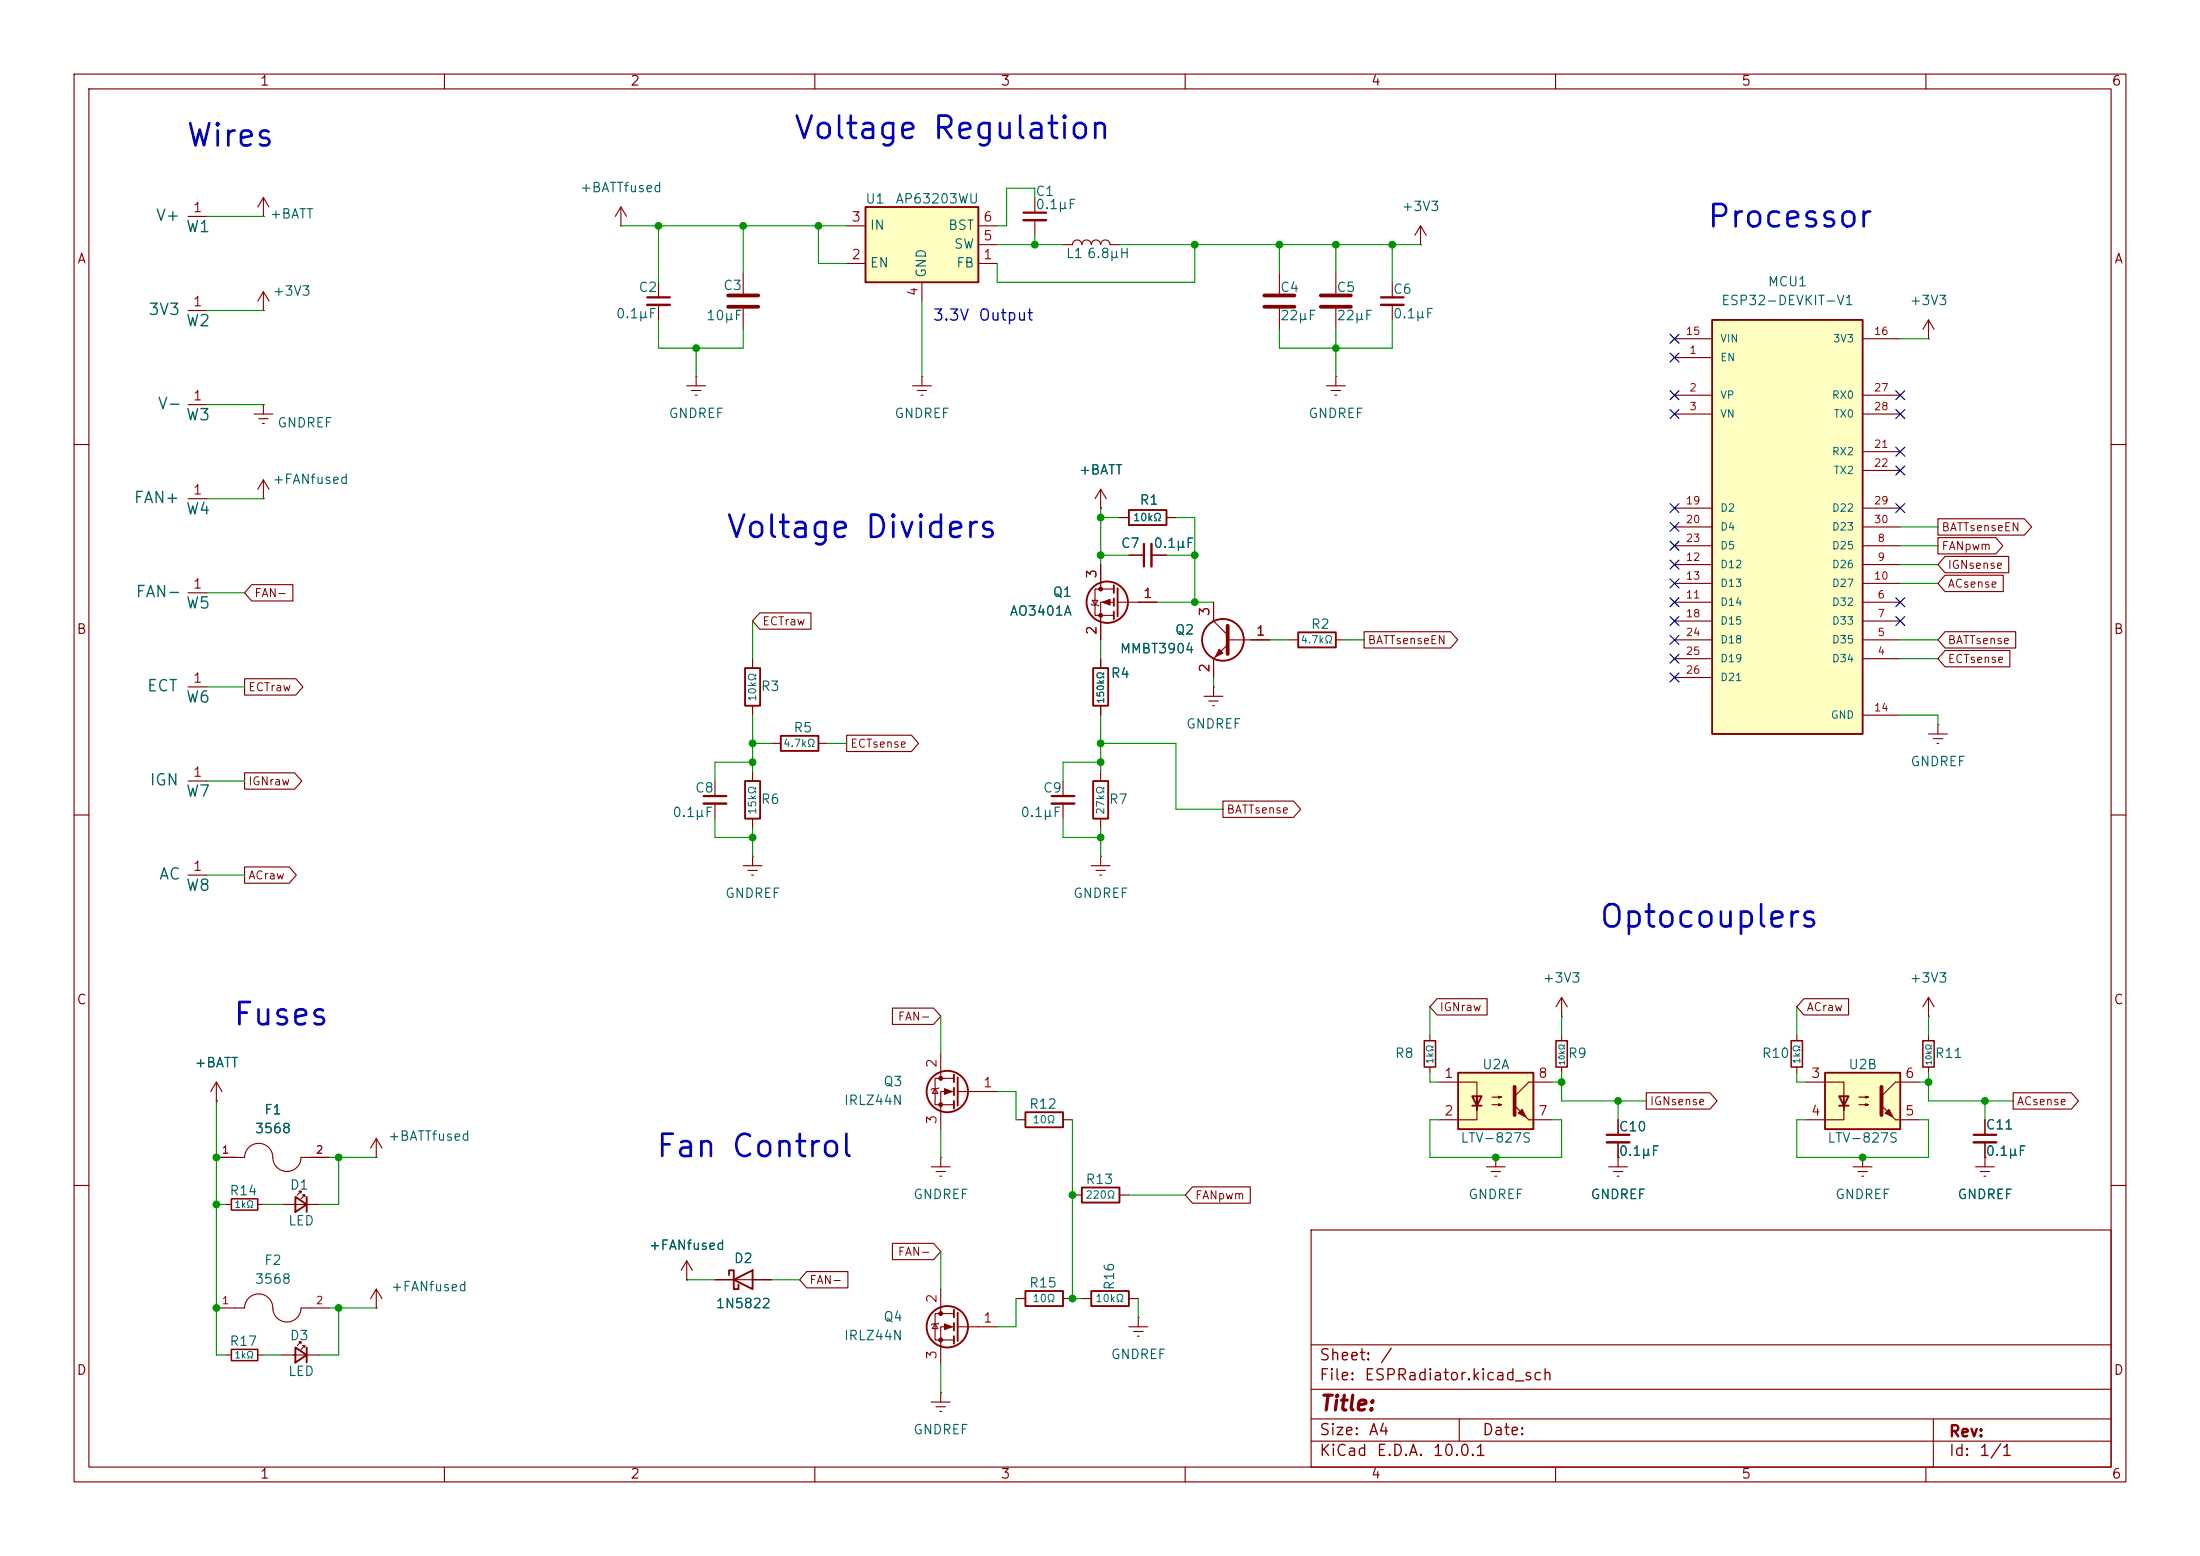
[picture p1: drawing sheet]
<svg xmlns="http://www.w3.org/2000/svg" width="297mm" height="210mm" viewBox="0 0 297 210" stroke-linecap="round" stroke-linejoin="round" font-family="sans-serif">
<g fill="none" stroke="#840000" stroke-width=".15">
<path d="M10 10h277v190h-277zM12 12h273v186h-273zM60 10v2M110 10v2M160 10v2M210 10v2M260 10v2M100.3 36.8v2.8M139.7 26.7v2M139.7 29.7v2.1M143.5 33h1.3a.64 .64 0 0 1 .6-.6 .64 .64 0 0 1 .6 .6 .64 .64 0 0 1 .7-.6 .64 .64 0 0 1 .6 .6 .64 .64 0 0 1 .7-.6 .64 .64 0 0 1 .6 .6 .64 .64 0 0 1 .6-.6 .64 .64 0 0 1 .7 .6h1.2M100.3 41.7v2.8"/>
<path d="M10 60h2M285 60h2M101.6 88.9v1.3M101.6 95.3v1.2M10 110h2M25.4 118.1h2.5M104.1 100.3h1.3M110.5 100.3h1.3M147.3 116.8h2.6M148 117.5h1.2M148.5 118.1h.2M148.6 115.6h.1"/>
<path d="M148.6 115.6v1.2M285 110h2M126.2 146.9l.4 .7h-.7zM126.7 146.8l-.1 .1h-.7l-.2 .2M127 142.2v3.3M128.8 145.5h-2.6v3.6h2.6M128.8 147.3h-1.8v5.1M129.3 147.3h5.3M10 160h2M177 166h108v32h-108zM285 160h2M60 198v2"/>
<path d="M110 198v2M160 198v2M177 194.5h108M177 191.5h108M177 187.5h108M177 181.5h108M197 191.5v3M210 198v2M260 198v2M261 191.5v6.5"/>
</g>
<path d="M138.2 28.7h3" fill="none" stroke="#840000" stroke-width=".3"/>
<path d="M138.2 29.7h3" fill="none" stroke="#840000" stroke-width=".33"/>
<path d="M98.3 39.9h4.1M98.3 41.4h4.1" fill="none" stroke="#840000" stroke-width=".51"/>
<g fill="none" stroke="#840000" stroke-width=".25">
<path d="M100.6 90.2h2v5.1h-2zM105.4 99.3h5.1v2h-5.1zM128.8 145v1.1M128.8 146.8v1M128.8 148.6v1M129.3 145.4v3.8"/>
<circle cx="127.9" cy="147.3" r="2.79"/>
</g>
<g fill="#840000" stroke="#840000" stroke-width=".15">
<path d="M127.5 146.9l1 .4-1 .4z"/>
<circle cx="127" cy="145.5" r=".25"/>
<circle cx="127" cy="149.1" r=".25"/>
</g>
<path d="M116.8 27.9h15.3v10.2h-15.3z" fill="#ffffc2"/>
<path d="M116.8 27.9h15.3v10.2h-15.3z" fill="none" stroke="#840000" stroke-width=".25"/>
<g fill="none" stroke="#840000" stroke-width=".15">
<path d="M114.3 35.6h2.5M114.3 30.5h2.5M124.5 38.1v2.5M132.1 35.6h2.5M132.1 30.5h2.5M132.1 33h2.5M123.2 52.1h2.5M123.8 52.7h1.3M124.3 53.3h.3M124.5 50.8h.1M124.5 50.8v1.3M125.7 157.5h2.6"/>
<path d="M126.4 158.1h1.2M126.9 158.8h.2M127 156.2h.1M127 156.2v1.3"/>
</g>
<path d="M231.1 43.2h20.4v55.9h-20.4z" fill="#ffffc2"/>
<g fill="none" stroke="#840000" stroke-width=".25">
<path d="M231.1 43.2h20.4v55.9h-20.4zM150.4 79v1M150.9 79.4v3.8M147.6 90.2h2v5.1h-2zM150.4 80.8v1M150.4 82.6v1M39.9 161.5l1.5 1.1-1.5 1zM41.4 161.5v2.1M138.4 174.2h5.1v2.1h-5.1zM39.9 181.9l1.5 1-1.5 1zM41.4 181.9v2"/>
<circle cx="149.5" cy="81.3" r="2.79"/>
<circle cx="165.1" cy="86.4" r="2.82"/>
</g>
<g fill="none" stroke="#840000" stroke-width=".15">
<path d="M35.6 39.4v2.5M35.6 39.4l-.8 1.2M35.6 39.4l.7 1.2M188 38.1v2M191.8 33h.1M191.8 30.5l-.8 1.3M191.8 30.5l.7 1.3M191.8 30.5v2.5M25.4 54.6h2.5M34.3 55.9h2.5M34.9 56.5h1.3M35.4 57.2h.3"/>
<path d="M35.6 54.6h.1M35.6 41.9h.1M35.6 54.6v1.3M92.7 52.1h2.5M93.3 52.7h1.3M93.9 53.3h.2M94 50.8h.1M94 50.8v1.3M188 41.1v2.1M226.1 48.3h5M226.1 53.3h5M226.1 55.9h5"/>
<path d="M226.1 45.7h5M251.5 53.3h5M251.5 55.9h5M251.5 45.7h5M260.3 45.7h.1M260.3 43.2l-.7 1.3M260.3 43.2l.8 1.3M260.3 43.2v2.5M25.4 67.3h2.5M35.6 67.3h.1M35.6 64.8l-.8 1.2M35.6 64.8l.7 1.2"/>
<path d="M35.6 64.8v2.5M148.6 68.6h.1M148.6 66v2.6M148.6 76.2v3.3M148.6 66l-.8 1.3M148.6 66l.8 1.3M150.4 79.5h-2.6v3.6h2.6M226.1 73.7h5M226.1 76.2h5M226.1 78.7h5M226.1 68.6h5M226.1 71.1h5"/>
<path d="M251.5 73.7h5M251.5 76.2h5M251.5 78.7h5M251.5 68.6h5M251.5 71.1h5M251.5 61h5M251.5 63.5h5M25.4 80h2.5M147.3 81.5l.1 .2h.8l.1 .1M147.4 81h.8l-.4 .7zM148.6 88.9v1.3M148.6 95.3v1.2"/>
<path d="M150.4 81.3h-1.8v5.1M150.9 81.3h5.3M162.6 94h2.5M163.2 94.6h1.3M163.7 95.3h.3M163.8 92.7h.1M163.8 81.3v2.5l1.9 1.9M163.8 92.7v1.3M165.7 86.4h5.7M165.7 87l-1.9 1.9v2.5M226.1 88.9h5M226.1 86.4h5"/>
<path d="M226.1 81.3h5M226.1 83.8h5M226.1 91.4h5M251.5 88.9h5M251.5 86.4h5M251.5 81.3h5M251.5 83.8h5M251.5 96.5h5M260.3 99.1h2.6M261 99.7h1.3M261.6 97.8h.1M261.6 97.8v1.3"/>
<path d="M25.4 105.4h2.5M261.5 100.3h.2M242.6 139.7v.8M29.2 156.2h3.8a1.93 1.93 0 0 1 2.1-1.9 1.93 1.93 0 0 1 1.8 2.2 1.9 1.9 0 0 0 2 1.6 1.9 1.9 0 0 0 1.7-1.9h3.8M50.8 156.2h.1M50.8 153.7l-.8 1.2M50.8 153.7l.8 1.2M50.8 153.7v2.5M217.2 157.5h2.5M217.8 158.1h1.3M218.3 158.8h.3M218.4 156.2h.1"/>
<path d="M218.4 151.1v2.1M218.4 154.2v3.3M242.6 144v.8M266.7 157.5h2.5M267.3 158.1h1.3M267.8 158.8h.3M268 156.2h.1M268 151.1v2.1M268 154.2v3.3M29.2 176.5h3.8a1.93 1.93 0 0 1 2.1-1.9 1.93 1.93 0 0 1 1.8 2.3 1.9 1.9 0 0 0 2 1.5 1.9 1.9 0 0 0 1.7-1.9h3.8M30.5 162.6h.7M34.8 162.6h.8"/>
<path d="M38.1 162.6h5.1M40.6 161v-.2h-.2h.2l-.5 .5M41.1 161.5v-.2h-.2h.2l-.5 .5M50.8 176.5h.1M50.8 174v2.5M50.8 174l-.8 1.3M50.8 174l.8 1.3M92.7 172.7h.1M92.7 170.2l-.8 1.3M92.7 170.2l.8 1.3M92.7 170.2v2.5M137.2 175.3h1.2"/>
<path d="M143.5 175.3h1.3M152.4 179.1h2.5M153 179.7h1.3M153.7 177.8h.1M153.7 177.8v1.3M30.5 182.9h.7M34.8 182.9h.8M38.1 182.9h5.1M40.6 181.4v-.3h-.2h.2l-.5 .5M41.1 181.9v-.3h-.2h.2l-.5 .5M153.5 180.3h.3"/>
</g>
<path d="M186.4 40.1h3.1M216.9 153.2h3.1M266.4 153.2h3.1" fill="none" stroke="#840000" stroke-width=".3"/>
<path d="M186.4 41.1h3.1M216.9 154.2h3.1M266.4 154.2h3.1" fill="none" stroke="#840000" stroke-width=".33"/>
<g fill="#840000" stroke="#840000" stroke-width=".15">
<path d="M148.8 81.3l1.1-.4v.8z"/>
<path d="M164.6 87.6l.5 .5-1 .5z"/>
<circle cx="148.6" cy="79.5" r=".25"/>
<circle cx="148.6" cy="83.1" r=".25"/>
</g>
<path d="M241.8 140.5h1.5v3.5h-1.5zM31.2 161.8h3.6v1.5h-3.6zM31.2 182.1h3.6v1.5h-3.6z" fill="none" stroke="#840000" stroke-width=".2"/>
<path d="M165.7 84.5v3.8" fill="none" stroke="#840000" stroke-width=".51"/>
<path d="M196.8 144.8h10.2v7.6h-10.2z" fill="#ffffc2"/>
<path d="M152.4 68.8h5.1v2.1h-5.1zM175.3 85.3h5v2.1h-5zM196.8 144.8h10.2v7.6h-10.2zM198.8 148h1.2l-.6 1.2zM198.8 149.2h1.2" fill="none" stroke="#840000" stroke-width=".25"/>
<g fill="none" stroke="#840000" stroke-width=".15">
<path d="M25.4 29.2h2.5M35.6 29.2h.1M35.6 26.7l-.8 1.2M35.6 26.7l.7 1.2M35.6 26.7v2.5M83.8 30.5h.1M83.8 27.9l-.7 1.3M83.8 27.9l.8 1.3M83.8 27.9v2.6M172.7 36.8v2.8M180.3 36.8v2.8M25.4 41.9h2.5"/>
<path d="M172.7 41.7v2.8M180.3 41.7v2.8M151.1 69.9h1.3M152.4 74.9h2M155.4 74.9h2.1M157.5 69.9h1.2M174 86.4h1.3M180.3 86.4h1.3M193 139.7v.8M210.8 137.2h.1M210.8 134.6v2.6M210.8 139.7v.8"/>
<path d="M210.8 134.6l-.7 1.3M210.8 134.6l.8 1.3M260.3 137.2h.1M260.3 134.6v2.6M260.3 139.7v.8M260.3 134.6l-.7 1.3M260.3 134.6l.8 1.3M29.2 148.6h.1M29.2 146.1l-.8 1.2M29.2 146.1l.8 1.2M29.2 146.1v2.5M193 144v.8"/>
<path d="M194.3 146.1h5.1v3.8v-1.9M199.4 149.2v1.9h-5.1M200.7 157.5h2.5M201.3 158.1h1.3M201.4 148.1h1.3l-.4 .1v-.2l.4 .1M201.4 149.1h1.3l-.4 .1v-.2l.4 .1M201.8 158.8h.3M201.9 156.2h.1M201.9 156.2v1.3M206.4 151.1h3.1M209.5 146.1h-3.1l-1.9 1.9M210.8 144v.8"/>
<path d="M250.2 157.5h2.5M250.8 158.1h1.3M251.3 158.8h.3M251.5 156.2h.1M251.5 156.2v1.3M260.3 144v.8"/>
</g>
<path d="M170.7 39.9h4.1M178.3 39.9h4.1M170.7 41.4h4.1M178.3 41.4h4.1M204.5 146.7v3.8" fill="none" stroke="#840000" stroke-width=".51"/>
<g fill="#840000" stroke="#840000" stroke-width=".15">
<path d="M205 150.2l.5-.5 .5 1z"/>
<path d="M204.5 149.2l1.9 1.9z"/>
</g>
<path d="M192.3 140.5h1.5v3.5h-1.5zM210.1 140.5h1.5v3.5h-1.5zM259.6 140.5h1.5v3.5h-1.5z" fill="none" stroke="#840000" stroke-width=".2"/>
<path d="M154.4 73.4v3.1" fill="none" stroke="#840000" stroke-width=".3"/>
<path d="M155.4 73.4v3.1" fill="none" stroke="#840000" stroke-width=".33"/>
<path d="M246.4 144.8h10.1v7.6h-10.1z" fill="#ffffc2"/>
<g fill="none" stroke="#840000" stroke-width=".25">
<path d="M100.6 105.4h2v5.1h-2zM147.6 105.4h2v5.1h-2zM138.4 150.1h5.1v2h-5.1zM246.4 144.8h10.1v7.6h-10.1zM248.3 148h1.3l-.7 1.2zM248.3 149.2h1.3M98.4 172.1v-.6h.7v2.5h.6v-.6M99.1 172.7l2.5-1.2v2.5zM128.8 176.8v1M128.8 178.6v1M129.3 177.2v3.8M146 160.3h5.1v2h-5.1z"/>
<path d="M147.3 174.2h5.1v2.1h-5.1zM128.8 180.3v1.1"/>
<circle cx="127.9" cy="179.1" r="2.79"/>
</g>
<g fill="none" stroke="#840000" stroke-width=".15">
<path d="M88.9 38.1v2M88.9 41.1v2.1M179.1 52.1h2.5M179.7 52.7h1.3M180.2 53.3h.3M180.3 50.8h.1M180.3 50.8v1.3M34 78.9h5.5v2.2h-5.5l-1-1.1zM148.6 68.6h.1M148.6 76.2v2.5M151.1 69.9h1.3M152.4 74.9h2"/>
<path d="M155.4 74.9h2.1M157.5 69.9h1.2M261.6 70h11.7l1 1.1-1 1.1h-11.7zM261.6 72.6h7.8l1 1.1-1 1.1h-7.8zM262.6 75.1h8.6v2.2h-8.6l-1-1.1zM262.6 77.6h7.8v2.2h-7.8l-1-1.1zM25.4 92.7h2.5M33 91.6h6.9l1 1.1-1 1.1h-6.9zM102.6 82.7h6.9v2.2h-6.9l-1-1.1zM114.3 99.2h8.8l.9 1.1-.9 1.1h-8.8zM148.6 83.8v2.6M148.6 88.9v1.3"/>
<path d="M148.6 95.3v1.2M153.7 81.3h2.5M163.8 81.3v2.5M163.8 88.9v2.5M168.9 86.4h2.5M184.1 85.3h11.7l1 1.1-1 1.1h-11.7zM262.6 87.8h8.7v2.2h-8.7l-1-1.1zM262.6 85.3h9.5v2.2h-9.5l-1-1.1zM33 104.3h6.8l.9 1.1-.9 1.1h-6.8zM33 117h6l1 1.1-1 1.1h-6zM96.5 105.4v2M96.5 108.5v2"/>
<path d="M100.3 116.8h2.6M101 117.5h1.2M101.5 118.1h.2M101.6 115.6h.1M101.6 104.1v1.3M101.6 110.5v1.3M101.6 115.6v1.2M143.5 105.4v2M143.5 108.5v2M148.6 104.1v1.3M148.6 110.5v1.3M165.1 108.1h9.5l1 1.1-1 1.1h-9.5z"/>
<path d="M120.5 136.1h5.5l1 1.1-1 1.1h-5.5zM194 134.8h6.8v2.2h-6.8l-1-1.1zM243.5 134.8h6.1v2.2h-6.1l-.9-1.1zM29.2 148.6h.1M29.2 156.2h2.5M41.9 156.2h2.5M137.2 151.1h1.2M143.5 151.1h1.3M218.4 156.2h.1M218.4 151.1v2.1M218.4 154.2v2M222.2 147.5h8.6l1 1.1-1 1.1h-8.6z"/>
<path d="M243.8 146.1h5.1v3.8v-1.9M248.9 149.2v1.9h-5.1M251 148.1h1.2l-.4 .1v-.2l.4 .1M251 149.1h1.2l-.4 .1v-.2l.4 .1M255.9 151.1h3.2M259.1 146.1h-3.2l-1.9 1.9M268 156.2h.1M268 151.1v2.1M268 154.2v2M271.8 147.5h7.8l1 1.1-1 1.1h-7.8zM92.7 172.7h.1M96.5 172.7h7.6"/>
<path d="M108.9 171.6h5.6v2.2h-5.6l-1-1.1zM120.5 167.8h5.5l1 1.1-1 1.1h-5.5zM126.2 178.7l.4 .6h-.7zM126.7 178.6l-.1 .1h-.7l-.2 .1M127 174v3.3M128.8 177.3h-2.6v3.5h2.6M128.8 179.1h-1.8v5.1M129.3 179.1h5.3M144.8 161.3h1.2M146 175.3h1.3M151.1 161.3h1.3M152.4 175.3h1.3"/>
<path d="M161 160.2h7.8v2.2h-7.8l-1-1.1zM125.7 189.2h2.6M126.4 189.9h1.2M126.9 190.5h.2M127 188h.1M127 188v1.2"/>
</g>
<path d="M254 146.7v3.8" fill="none" stroke="#840000" stroke-width=".51"/>
<g fill="#840000" stroke="#840000" stroke-width=".15">
<path d="M254.5 150.2l.5-.5 .5 1z"/>
<path d="M254 149.2l1.9 1.9z"/>
<path d="M127.5 178.7l1 .4-1 .4z"/>
<circle cx="127" cy="177.3" r=".25"/>
<circle cx="127" cy="180.8" r=".25"/>
</g>
<path d="M87.4 40.1h3M95 107.4h3M142 107.4h3" fill="none" stroke="#840000" stroke-width=".3"/>
<path d="M87.4 41.1h3M95 108.5h3M142 108.5h3" fill="none" stroke="#840000" stroke-width=".33"/>
<g fill="none" stroke="#009600" stroke-width=".15">
<path d="M27.9 29.2h7.7M83.8 30.5h30.5M88.9 30.5v7.6M100.3 30.5v6.3M110.5 30.5v5.1h3.8M134.6 33h8.9M139.7 26.7v-1.3h-3.8v5.1h-1.3M139.7 31.8v1.2M151.1 33h40.7M161.3 33v5.1h-26.7v-2.5M172.7 33v3.8M180.3 33v3.8"/>
<path d="M188 33v5.1M27.9 54.6h7.7M27.9 41.9h7.7M88.9 43.2v3.8h11.4v-2.5M94 47v3.8M124.5 40.6v10.2M180.3 44.5v6.3M188 43.2v3.8h-15.3v-2.5M256.5 45.7h3.8M27.9 67.3h7.7M148.6 69.9h2.5M148.6 74.9h3.8"/>
<path d="M148.6 68.6v7.6M157.5 74.9h3.8M158.7 69.9h2.6v11.4M256.5 78.7h5.1M256.5 73.7h5.1M256.5 76.2h5.1M256.5 71.1h5.1M27.9 92.7h5.1M27.9 80h5.1M101.6 83.8v5.1M101.6 96.5v7.6M148.6 86.4v2.5"/>
<path d="M148.6 96.5v7.6M156.2 81.3h7.6M163.8 91.4v1.3M171.4 86.4h2.6M181.6 86.4h2.5M256.5 86.4h5.1M256.5 88.9h5.1M256.5 96.5h5.1v1.3M27.9 118.1h5.1M27.9 105.4h5.1M96.5 110.5v2.5h5.1M101.6 111.8v3.8"/>
<path d="M101.6 100.3h2.5M101.6 102.9h-5.1v2.5M111.8 100.3h2.5M143.5 110.5v2.5h5.1M148.6 111.8v3.8M148.6 100.3h10.1v8.9h6.4M148.6 102.9h-5.1v2.5M127 137.2v5M193 135.9v3.8M210.8 137.2v2.5M242.6 135.9v3.8M260.3 137.2v2.5"/>
<path d="M29.2 148.6v34.3h1.3M44.4 156.2h6.4M45.7 156.2v6.4h-2.5M127 152.4v3.8M134.6 147.3h2.6v3.8M144.8 151.1v24.2h1.2M193 144.8v1.3h1.3M194.3 151.1h-1.3v5.1h17.8v-5.1h-1.3M209.5 146.1h1.3M210.8 144.8v3.8h11.4M218.4 148.6v2.5M242.6 144.8v1.3h1.2"/>
<path d="M243.8 151.1h-1.2v5.1h17.7v-5.1h-1.2M259.1 146.1h1.2M260.3 144.8v3.8h11.5M268 148.6v2.5M29.2 162.6h1.3M35.6 162.6h2.5M44.4 176.5h6.4M45.7 176.5v6.4h-2.5M92.7 172.7h3.8M104.1 172.7h3.8M127 168.9v5.1M137.2 175.3v3.8h-2.6"/>
<path d="M152.4 161.3h7.6M153.7 175.3v2.5M35.6 182.9h2.5M127 184.2v3.8"/>
</g>
<g fill="none" stroke="#000084" stroke-width=".15">
<path d="M225.5 47.7l1.2 1.2M225.5 55.3l1.2 1.2M225.5 45.1l1.2 1.2M225.5 52.7l1.2 1.2M226.7 47.7l-1.2 1.2M226.7 55.3l-1.2 1.2M226.7 45.1l-1.2 1.2M226.7 52.7l-1.2 1.2M255.9 55.3l1.2 1.2M255.9 52.7l1.2 1.2M257.1 55.3l-1.2 1.2M257.1 52.7l-1.2 1.2"/>
<path d="M225.5 68l1.2 1.2M225.5 70.5l1.2 1.2M225.5 73.1l1.2 1.2M225.5 75.6l1.2 1.2M225.5 78.1l1.2 1.2M226.7 68l-1.2 1.2M226.7 70.5l-1.2 1.2M226.7 73.1l-1.2 1.2M226.7 75.6l-1.2 1.2M226.7 78.1l-1.2 1.2M255.9 60.4l1.2 1.2M255.9 68l1.2 1.2"/>
<path d="M255.9 62.9l1.2 1.2M257.1 60.4l-1.2 1.2M257.1 68l-1.2 1.2M257.1 62.9l-1.2 1.2M225.5 90.8l1.2 1.2M225.5 83.2l1.2 1.2M225.5 85.8l1.2 1.2M225.5 88.3l1.2 1.2M225.5 80.7l1.2 1.2M226.7 90.8l-1.2 1.2M226.7 85.8l-1.2 1.2M226.7 83.2l-1.2 1.2"/>
<path d="M226.7 88.3l-1.2 1.2M226.7 80.7l-1.2 1.2M255.9 83.2l1.2 1.2M255.9 80.7l1.2 1.2M257.1 83.2l-1.2 1.2M257.1 80.7l-1.2 1.2"/>
</g>
<g fill="#009600" stroke="#009600" stroke-width=".14">
<circle cx="218.4" cy="148.6" r=".46"/>
<circle cx="201.9" cy="156.2" r=".46"/>
<circle cx="210.8" cy="146.1" r=".46"/>
<circle cx="251.5" cy="156.2" r=".46"/>
<circle cx="260.3" cy="146.1" r=".46"/>
<circle cx="268" cy="148.6" r=".46"/>
<circle cx="161.3" cy="81.3" r=".46"/>
<circle cx="188" cy="33" r=".46"/>
<circle cx="161.3" cy="74.9" r=".46"/>
<circle cx="180.3" cy="33" r=".46"/>
<circle cx="172.7" cy="33" r=".46"/>
<circle cx="88.9" cy="30.5" r=".46"/>
<circle cx="45.7" cy="156.2" r=".46"/>
<circle cx="29.2" cy="156.2" r=".46"/>
<circle cx="100.3" cy="30.5" r=".46"/>
<circle cx="29.2" cy="162.6" r=".46"/>
<circle cx="161.3" cy="33" r=".46"/>
<circle cx="139.7" cy="33" r=".46"/>
<circle cx="180.3" cy="47" r=".46"/>
<circle cx="148.6" cy="69.9" r=".46"/>
<circle cx="148.6" cy="74.9" r=".46"/>
<circle cx="94" cy="47" r=".46"/>
<circle cx="101.6" cy="100.3" r=".46"/>
<circle cx="101.6" cy="102.9" r=".46"/>
<circle cx="110.5" cy="30.5" r=".46"/>
<circle cx="148.6" cy="102.9" r=".46"/>
<circle cx="148.6" cy="113" r=".46"/>
<circle cx="148.6" cy="100.3" r=".46"/>
<circle cx="144.8" cy="161.3" r=".46"/>
<circle cx="144.8" cy="175.3" r=".46"/>
<circle cx="45.7" cy="176.5" r=".46"/>
<circle cx="29.2" cy="176.5" r=".46"/>
<circle cx="101.6" cy="113" r=".46"/>
</g>
<g font-size="3" fill="#0000c2">
<text x="24.9" y="20.5">Wires</text>
<text x="107" y="19.5">Voltage Regulation</text>
<text x="230.3" y="31.5">Processor</text>
<text x="97.9" y="73.4">Voltage Dividers</text>
<text x="215.7" y="125.9">Optocouplers</text>
<text x="31.3" y="139.1">Fuses</text>
<text x="88.4" y="156.9">Fan Control</text>
</g>
<text font-size="2" fill="#840000" x="178" y="190.9">Title:</text>
<g font-size="1.5" fill="#006464">
<text x="20.9" y="30.2">V+</text>
<text x="25" y="31.7">W1</text>
<text x="19.9" y="42.9">3V3</text>
<text x="25" y="44.4">W2</text>
<text x="21.2" y="55.6">V-</text>
<text x="25" y="57.1">W3</text>
<text x="18" y="68.3">FAN+</text>
<text x="25" y="69.8">W4</text>
<text x="18.2" y="81">FAN-</text>
<text x="25" y="82.5">W5</text>
<text x="19.7" y="93.7">ECT</text>
<text x="25" y="95.2">W6</text>
<text x="20.1" y="106.4">IGN</text>
<text x="25" y="107.9">W7</text>
<text x="21.4" y="119.1">AC</text>
<text x="25" y="120.6">W8</text>
</g>
<g font-size="1.5" fill="#0000c2">
<text x="125.8" y="43.7">3.3V</text>
<text x="132" y="43.7">Output</text>
</g>
<g font-size="1.5" fill="#840000">
<text x="178" y="184">Sheet:</text>
<text x="186.2" y="184">/</text>
<text x="178" y="186.7">File:</text>
<text x="184.1" y="186.7">ESPRadiator.kicad_sch</text>
<text x="178" y="196.9">KiCad</text>
<text x="178" y="194.1">Size:</text>
<text x="184.7" y="194.1">A4</text>
<text x="185.7" y="196.9">E.D.A.</text>
<text x="193.3" y="196.9">10.0.1</text>
<text x="200" y="194.1">Date:</text>
<text x="263" y="194.3">Rev:</text>
<text x="263" y="196.9">Id:</text>
<text x="267.1" y="196.9">1/1</text>
</g>
<g font-size="1.3" fill="#840000">
<text x="35" y="11.9">1</text>
<text x="85" y="11.9">2</text>
<text x="135" y="11.9">3</text>
<text x="185" y="11.9">4</text>
<text x="235" y="11.9">5</text>
<text x="285" y="11.9">6</text>
<text x="10.3" y="35.9">A</text>
<text x="285.3" y="35.9">A</text>
<text x="10.3" y="85.9">B</text>
<text x="285.3" y="85.9">B</text>
<text x="10.3" y="135.9">C</text>
<text x="285.3" y="135.9">C</text>
<text x="10.3" y="185.9">D</text>
<text x="285.3" y="185.9">D</text>
<text x="35" y="199.9">1</text>
<text x="85" y="199.9">2</text>
<text x="135" y="199.9">3</text>
<text x="185" y="199.9">4</text>
<text x="235" y="199.9">5</text>
<text x="285" y="199.9">6</text>
</g>
<g font-size="1.3" fill="#a90000">
<text x="26" y="29">1</text>
<text x="114.9" y="35.3">2</text>
<text x="114.9" y="30.2">3</text>
<text x="132.6" y="35.3">1</text>
<text x="132.6" y="32.8">5</text>
<text x="132.6" y="30.2">6</text>
<text x="26" y="41.7">1</text>
<text x="124.2" y="40.1" transform="rotate(-90 124.2 40.1)">4</text>
<text x="26" y="54.4">1</text>
<text x="26" y="67.1">1</text>
<text x="26" y="79.8">1</text>
<text x="148.3" y="78.2" transform="rotate(-90 148.3 78.2)">3</text>
<text x="154.2" y="81">1</text>
<text x="163.6" y="83.3" transform="rotate(-90 163.6 83.3)">3</text>
<text x="148.3" y="85.8" transform="rotate(-90 148.3 85.8)">2</text>
<text x="169.5" y="86.1">1</text>
<text x="26" y="92.5">1</text>
<text x="163.6" y="90.9" transform="rotate(-90 163.6 90.9)">2</text>
<text x="26" y="105.2">1</text>
<text x="26" y="117.9">1</text>
<text x="126.7" y="144.2" transform="rotate(-90 126.7 144.2)">2</text>
<text x="132.6" y="147.1">1</text>
<text x="194.9" y="145.8">1</text>
<text x="207.6" y="145.8">8</text>
<text x="244.4" y="145.8">3</text>
<text x="257.1" y="145.8">6</text>
<text x="126.7" y="151.8" transform="rotate(-90 126.7 151.8)">3</text>
<text x="194.9" y="150.9">2</text>
<text x="207.6" y="150.9">7</text>
<text x="244.4" y="150.9">4</text>
<text x="257.1" y="150.9">5</text>
<text x="126.7" y="176" transform="rotate(-90 126.7 176)">2</text>
<text x="132.6" y="178.8">1</text>
<text x="126.7" y="183.6" transform="rotate(-90 126.7 183.6)">3</text>
</g>
<g font-size="1.3" fill="#006464">
<text x="36.3" y="29.8">+BATT</text>
<text x="78.2" y="26.3">+BATTfused</text>
<text x="116.7" y="27.8">U1</text>
<text x="120.8" y="27.8">AP63203WU</text>
<text x="139.7" y="26.8">C1</text>
<text x="139.7" y="28.5">0.1μF</text>
<text x="189.1" y="28.8">+3V3</text>
<text x="117.3" y="31.3">IN</text>
<text x="127.9" y="31.3">BST</text>
<text x="128.7" y="33.9">SW</text>
<text x="143.8" y="35.2">L1</text>
<text x="146.7" y="35.2">6.8μH</text>
<text x="36.7" y="40.2">+3V3</text>
<text x="86.1" y="39.7">C2</text>
<text x="97.5" y="39.5">C3</text>
<text x="117.3" y="36.4">EN</text>
<text x="125.3" y="37.6" transform="rotate(-90 125.3 37.6)">GND</text>
<text x="129" y="36.4">FB</text>
<text x="172.7" y="39.7">C4</text>
<text x="180.3" y="39.7">C5</text>
<text x="188" y="40">C6</text>
<text x="232.3" y="41.5">ESP32-DEVKIT-V1</text>
<text x="238.6" y="39">MCU1</text>
<text x="257.7" y="41.5">+3V3</text>
<text x="83.1" y="43.3">0.1μF</text>
<text x="95.3" y="43.5">10μF</text>
<text x="172.7" y="43.5">22μF</text>
<text x="180.3" y="43.5">22μF</text>
<text x="188" y="43.3">0.1μF</text>
<text x="37.4" y="58">GNDREF</text>
<text x="90.2" y="56.7">GNDREF</text>
<text x="120.7" y="56.7">GNDREF</text>
<text x="176.5" y="56.7">GNDREF</text>
<text x="36.7" y="65.6">+FANfused</text>
<text x="145.6" y="64.4">+BATT</text>
<text x="153.8" y="68.4">R1</text>
<text x="151.2" y="74.3">C7</text>
<text x="155.6" y="74.3">0.1μF</text>
<text x="136.2" y="83.4">AO3401A</text>
<text x="142" y="80.9">Q1</text>
<text x="151.1" y="88.5">MMBT3904</text>
<text x="158.5" y="86">Q2</text>
<text x="176.9" y="85.2">R2</text>
<text x="102.6" y="93.6">R3</text>
<text x="149.9" y="91.8">R4</text>
<text x="107" y="99.2">R5</text>
<text x="160" y="98.7">GNDREF</text>
<text x="93.7" y="107.3">C8</text>
<text x="140.7" y="107.3">C9</text>
<text x="257.8" y="103.7">GNDREF</text>
<text x="90.7" y="110.6">0.1μF</text>
<text x="102.6" y="108.8">R6</text>
<text x="137.7" y="110.6">0.1μF</text>
<text x="149.6" y="108.8">R7</text>
<text x="97.8" y="121.5">GNDREF</text>
<text x="144.8" y="121.5">GNDREF</text>
<text x="208.2" y="132.9">+3V3</text>
<text x="257.7" y="132.9">+3V3</text>
<text x="188.2" y="143.1">R8</text>
<text x="211.6" y="143.1">R9</text>
<text x="237.8" y="143.1">R10</text>
<text x="261.1" y="143.1">R11</text>
<text x="26.2" y="144.4">+BATT</text>
<text x="113.8" y="149.5">IRLZ44N</text>
<text x="119.2" y="146.9">Q3</text>
<text x="138.8" y="150">R12</text>
<text x="200" y="144.6">U2A</text>
<text x="249.5" y="144.6">U2B</text>
<text x="34.3" y="153.3">3568</text>
<text x="35.6" y="150.7">F1</text>
<text x="52.3" y="154.3">+BATTfused</text>
<text x="197.1" y="154.5">LTV-827S</text>
<text x="218.4" y="153">C10</text>
<text x="246.6" y="154.5">LTV-827S</text>
<text x="268" y="152.8">C11</text>
<text x="30.9" y="161.6">R14</text>
<text x="39" y="160.9">D1</text>
<text x="146.5" y="160.1">R13</text>
<text x="218.4" y="156.3">0.1μF</text>
<text x="268" y="156.3">0.1μF</text>
<text x="38.8" y="165.7">LED</text>
<text x="123.2" y="162.2">GNDREF</text>
<text x="198.1" y="162.2">GNDREF</text>
<text x="214.6" y="162.2">GNDREF</text>
<text x="247.7" y="162.2">GNDREF</text>
<text x="264.2" y="162.2">GNDREF</text>
<text x="34.3" y="173.6">3568</text>
<text x="35.6" y="171">F2</text>
<text x="87.5" y="169">+FANfused</text>
<text x="99" y="170.8">D2</text>
<text x="52.7" y="174.6">+FANfused</text>
<text x="96.5" y="176.9">1N5822</text>
<text x="119.2" y="178.7">Q4</text>
<text x="138.8" y="174.1">R15</text>
<text x="150.7" y="174.2" transform="rotate(-90 150.7 174.2)">R16</text>
<text x="30.9" y="182">R17</text>
<text x="39" y="181.2">D3</text>
<text x="113.8" y="181.2">IRLZ44N</text>
<text x="149.9" y="183.7">GNDREF</text>
<text x="38.8" y="186">LED</text>
<text x="123.2" y="193.9">GNDREF</text>
</g>
<g font-size="1.1" fill="#840000">
<text x="262" y="72">BATTsenseEN</text>
<text x="262" y="74.5">FANpwm</text>
<text x="262.9" y="77.1">IGNsense</text>
<text x="34.3" y="80.9">FAN-</text>
<text x="262.9" y="79.6">ACsense</text>
<text x="102.8" y="84.7">ECTraw</text>
<text x="184.6" y="87.2">BATTsenseEN</text>
<text x="262.9" y="89.8">ECTsense</text>
<text x="262.9" y="87.2">BATTsense</text>
<text x="33.4" y="93.6">ECTraw</text>
<text x="114.7" y="101.2">ECTsense</text>
<text x="33.4" y="106.3">IGNraw</text>
<text x="165.5" y="110.1">BATTsense</text>
<text x="33.4" y="119">ACraw</text>
<text x="194.3" y="136.7">IGNraw</text>
<text x="243.8" y="136.7">ACraw</text>
<text x="121.1" y="138">FAN-</text>
<text x="222.7" y="149.4">IGNsense</text>
<text x="272.2" y="149.4">ACsense</text>
<text x="161.3" y="162.1">FANpwm</text>
<text x="109.2" y="173.6">FAN-</text>
<text x="121.1" y="169.8">FAN-</text>
</g>
<g font-size="1" fill="#a90000">
<text x="227.5" y="45.5">15</text>
<text x="252.9" y="45.5">16</text>
<text x="228" y="48">1</text>
<text x="228" y="53.1">2</text>
<text x="252.9" y="53.1">27</text>
<text x="228" y="55.6">3</text>
<text x="252.9" y="55.6">28</text>
<text x="252.9" y="60.7">21</text>
<text x="252.9" y="63.2">22</text>
<text x="227.5" y="68.3">19</text>
<text x="227.5" y="70.9">20</text>
<text x="252.9" y="68.3">29</text>
<text x="252.9" y="70.9">30</text>
<text x="227.5" y="75.9">12</text>
<text x="227.5" y="73.4">23</text>
<text x="253.4" y="73.4">8</text>
<text x="253.4" y="75.9">9</text>
<text x="227.5" y="81">11</text>
<text x="227.5" y="78.5">13</text>
<text x="227.5" y="83.6">18</text>
<text x="252.9" y="78.5">10</text>
<text x="253.4" y="81">6</text>
<text x="253.4" y="83.6">7</text>
<text x="227.5" y="86.1">24</text>
<text x="227.5" y="88.6">25</text>
<text x="253.4" y="88.6">4</text>
<text x="253.4" y="86.1">5</text>
<text x="227.5" y="91.2">26</text>
<text x="252.9" y="96.3">14</text>
<text x="29.9" y="156">1</text>
<text x="42.6" y="156">2</text>
<text x="29.9" y="176.3">1</text>
<text x="42.6" y="176.3">2</text>
</g>
<g font-size="1" fill="#006464">
<text x="232.2" y="46.5">VIN</text>
<text x="247.4" y="46.5">3V3</text>
<text x="232.2" y="49">EN</text>
<text x="232.2" y="54.1">VP</text>
<text x="232.2" y="56.6">VN</text>
<text x="247.2" y="54.1">RX0</text>
<text x="247.5" y="56.6">TX0</text>
<text x="247.2" y="61.7">RX2</text>
<text x="247.5" y="64.2">TX2</text>
<text x="152.9" y="70.6">10kΩ</text>
<text x="232.2" y="69.3">D2</text>
<text x="232.2" y="71.9">D4</text>
<text x="247.2" y="69.3">D22</text>
<text x="247.2" y="71.9">D23</text>
<text x="232.2" y="76.9">D12</text>
<text x="232.2" y="74.4">D5</text>
<text x="247.2" y="74.4">D25</text>
<text x="247.2" y="76.9">D26</text>
<text x="232.2" y="82">D14</text>
<text x="232.2" y="79.5">D13</text>
<text x="247.2" y="82">D32</text>
<text x="247.2" y="79.5">D27</text>
<text x="175.5" y="87.1">4.7kΩ</text>
<text x="232.2" y="84.6">D15</text>
<text x="232.2" y="87.1">D18</text>
<text x="232.2" y="89.6">D19</text>
<text x="247.2" y="89.6">D34</text>
<text x="247.2" y="87.1">D35</text>
<text x="247.2" y="84.6">D33</text>
<text x="102.3" y="94.8" transform="rotate(-90 102.3 94.8)">10kΩ</text>
<text x="232.2" y="92.2">D21</text>
<text x="105.7" y="101.1">4.7kΩ</text>
<text x="247.1" y="97.3">GND</text>
<text x="102.3" y="110" transform="rotate(-90 102.3 110)">15kΩ</text>
<text x="149.3" y="110" transform="rotate(-90 149.3 110)">27kΩ</text>
<text x="139.3" y="151.9">10Ω</text>
<text x="146.5" y="162">220Ω</text>
<text x="139.3" y="176">10Ω</text>
<text x="147.8" y="176">10kΩ</text>
</g>
<g font-size=".9" fill="#006464">
<text x="149.3" y="95.1" transform="rotate(-90 149.3 95.1)">150kΩ</text>
<text x="193.7" y="143.7" transform="rotate(-90 193.7 143.7)">1kΩ</text>
<text x="243.2" y="143.7" transform="rotate(-90 243.2 143.7)">1kΩ</text>
<text x="31.6" y="163.2">1kΩ</text>
<text x="31.6" y="183.6">1kΩ</text>
</g>
<g font-size=".8" fill="#006464">
<text x="211.4" y="143.9" transform="rotate(-90 211.4 143.9)">10kΩ</text>
<text x="261" y="143.9" transform="rotate(-90 261 143.9)">10kΩ</text>
</g>
</svg>
